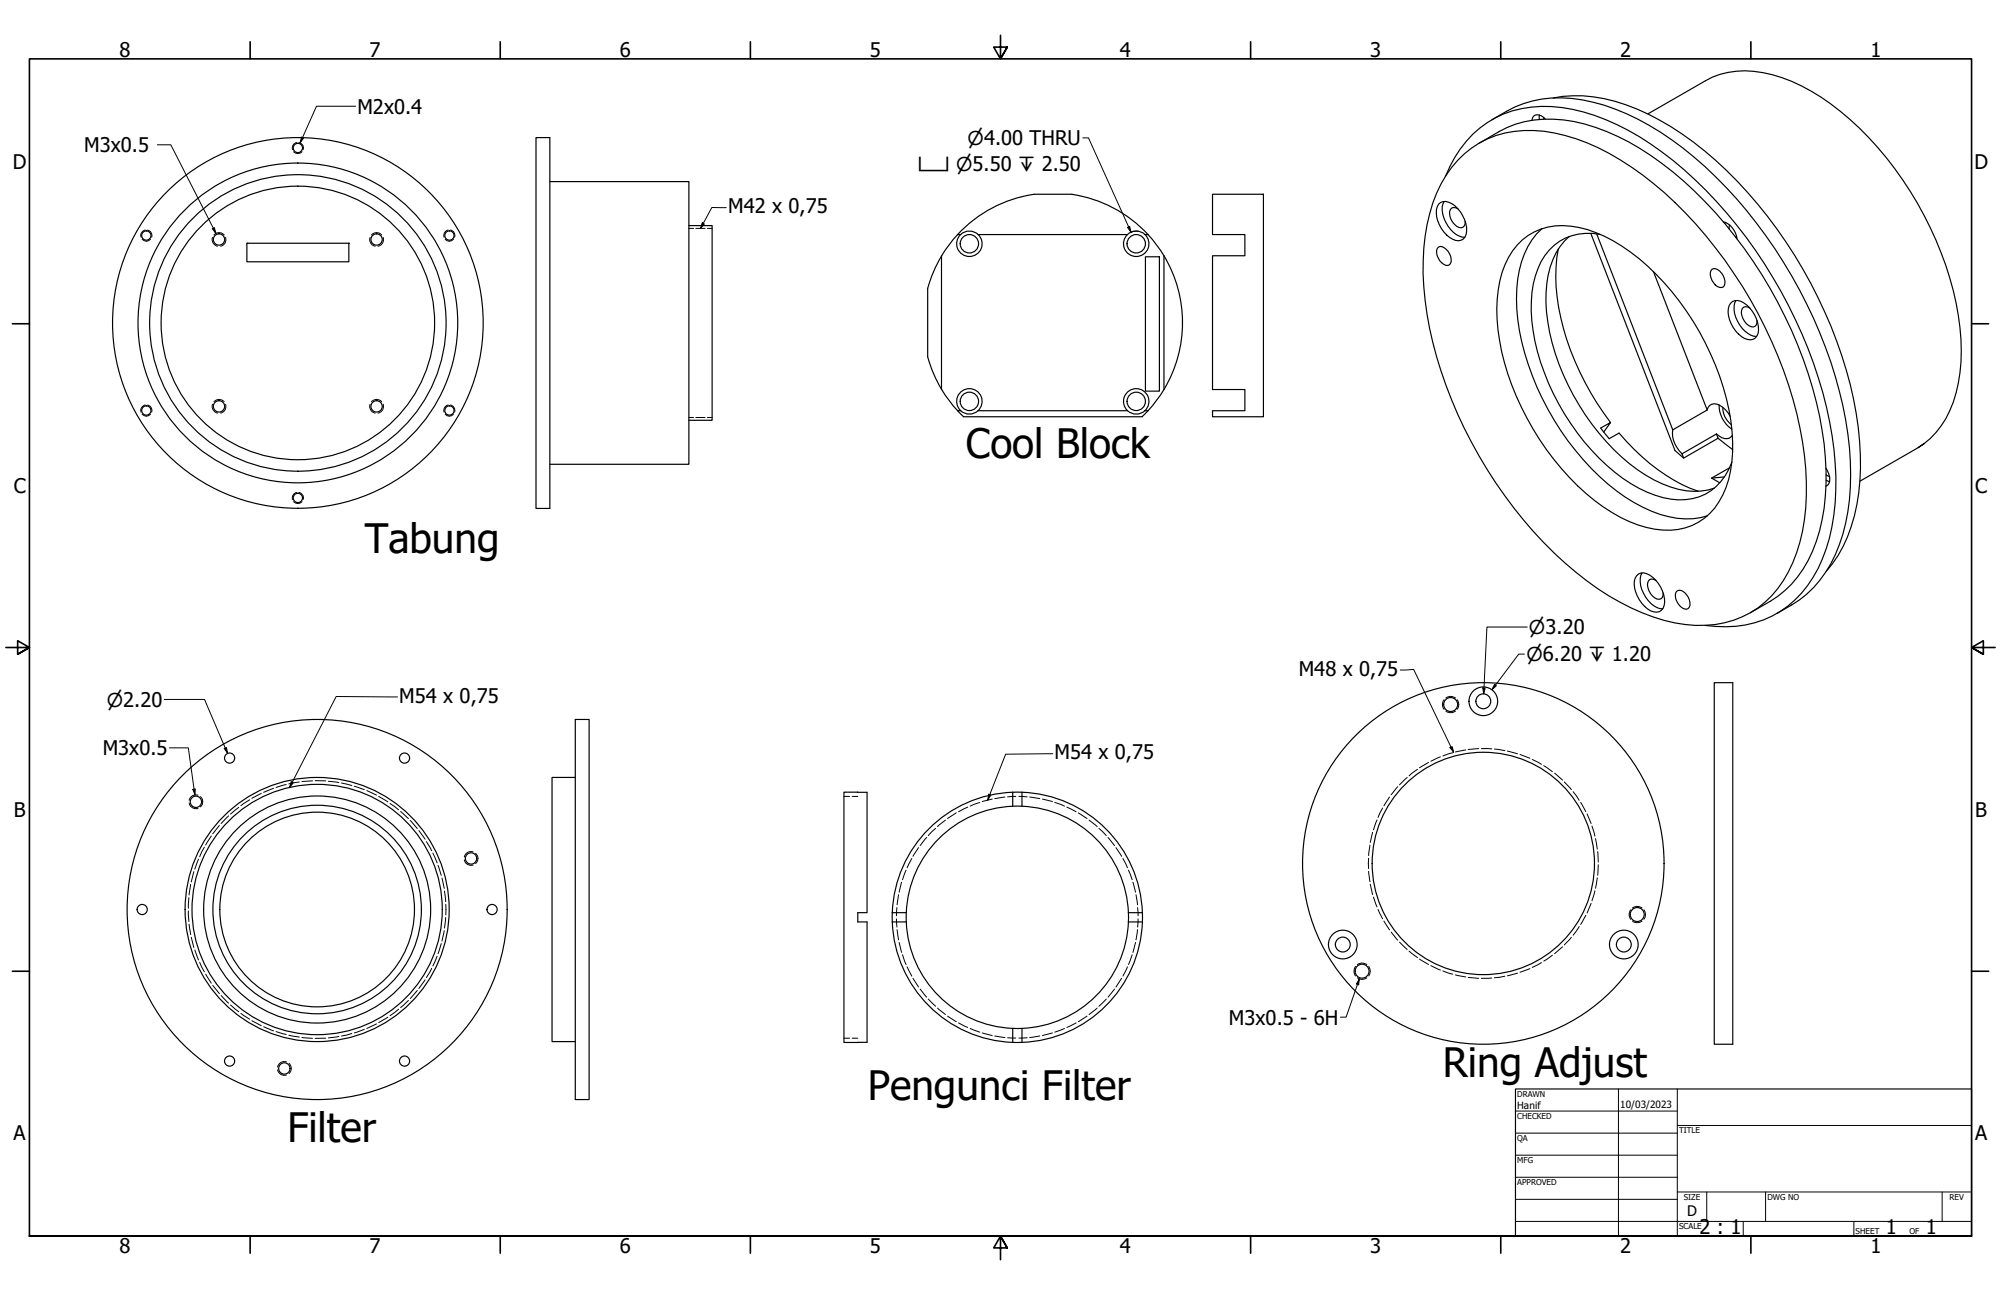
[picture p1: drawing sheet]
<svg xmlns="http://www.w3.org/2000/svg" width="864mm" height="559mm" viewBox="0 0 864 559" stroke-linecap="round" stroke-linejoin="round" font-family="sans-serif">
<!-- layer: Hidden Narrow (ANSI) -->
<g fill="none" stroke="#000" stroke-width=".43">
<path d="M126.7 65.5a2.4 2.4 0 0 0 3.7 0M128.1 61.5a2.32 2.32 0 0 0-1.9 3.1M129 61.5a2.34 2.34 0 0 1 1.8 3.1M62.7 99.3a2.37 2.37 0 0 0-1.8 3.1M63.7 99.3a2.37 2.37 0 0 1 1.8 3.1M193.4 99.3a2.37 2.37 0 0 0-1.8 3.1M194.4 99.3a2.37 2.37 0 0 1 1.8 3.1M297.3 98.6h2M300.3 98.6h4M305.3 98.6h2M61.3 103.3a2.4 2.4 0 0 0 3.7 0M91.8 102.4a2.85 2.85 0 0 0 2.1 3.8"/>
<path d="M92.3 101.4a2.94 2.94 0 0 1 4.5 0M97.3 102.4a2.85 2.85 0 0 1-2.1 3.8M106.6 105h.1M150.5 105h.1M159.8 102.4a2.85 2.85 0 0 0 2.1 3.8M160.3 101.4a2.87 2.87 0 0 1 4.4 0M165.4 102.4a2.84 2.84 0 0 1-2.3 3.8M192.2 103.3a2.33 2.33 0 0 0 3.5 0M61.3 178.8a2.4 2.4 0 0 0 3.7 0M62.7 174.8a2.37 2.37 0 0 0-1.8 3.1M63.7 174.8a2.37 2.37 0 0 1 1.8 3.1M91.8 174.4a2.85 2.85 0 0 0 2.1 3.8"/>
<path d="M92.3 173.4a2.94 2.94 0 0 1 4.5 0M97.3 174.4a2.85 2.85 0 0 1-2.1 3.8M159.8 174.4a2.85 2.85 0 0 0 2.1 3.8M160.3 173.4a2.87 2.87 0 0 1 4.4 0M165.4 174.4a2.84 2.84 0 0 1-2.3 3.8M192.2 178.8a2.33 2.33 0 0 0 3.5 0M193.4 174.8a2.37 2.37 0 0 0-1.8 3.1M194.4 174.8a2.37 2.37 0 0 1 1.8 3.1M297.3 180.1h2M300.3 180.1h4M305.3 180.1h2M126.7 216.5a2.4 2.4 0 0 0 3.7 0"/>
<path d="M128.1 212.5a2.32 2.32 0 0 0-1.9 3.1M129 212.5a2.34 2.34 0 0 1 1.8 3.1M623.3 301.9a3.2 3.2 0 0 0 0 4.2M624 306.8a3.5 3.5 0 0 0 4.1 .1M624 301.2a3.4 3.4 0 0 1 4.1 0M628.9 301.9a3.4 3.4 0 0 1 0 4.2M123.5 338.5l-4.4 1.3M129.2 337.4l-4.5 .9M134.9 336.9l-4.6 .3M136 336.9l4.6 .1M141.7 337.1l4.5 .6M147.4 337.9l4.4 1.1"/>
<path d="M152.9 339.3l4.3 1.4M603.2 339.5l-2.8 3.5M607.3 335.5l-3.3 3.1M611.8 332l-3.7 2.8M616.5 329l-3.9 2.3M621.7 326.6l-4.2 1.9M627 324.8l-4.3 1.4M632.6 323.6l-4.5 .9M638.2 323l-4.5 .4M639.3 323l4.5 .2M645 323.2l4.5 .7M650.6 324.1l4.3 1.1"/>
<path d="M656 325.6l4.3 1.6M661.3 327.7l4 2.1M666.2 330.4l3.8 2.6M670.9 333.6l3.5 3M675.1 337.4l3.1 3.3M81.7 346.6a2.94 2.94 0 0 0 3.8 2.2M85.5 343.2a2.84 2.84 0 0 0-3.8 2.2M86.5 343.8a2.87 2.87 0 0 1 0 4.4M94.7 356.2l-2.9 3.6M98.7 352l-3.3 3.3M103.1 348.4l-3.6 2.9M107.8 345.1l-3.9 2.6"/>
<path d="M112.8 342.3l-4.1 2.2M118 340.2l-4.2 1.7M158.3 341.2l4.2 1.9M163.4 343.7l4 2.3M168.3 346.7l3.7 2.7M172.9 350.1l3.4 3.2M177 354.1l3.1 3.4M180.8 358.4l2.7 3.7M364.2 343.7h2.4M367.8 343.7h2.4M403.8 357.4l-3.2 3.2M408.1 353.9l-3.5 2.8"/>
<path d="M412.7 350.8l-3.8 2.4M417.6 348.3l-3.9 2M422.8 346.3l-4.1 1.6M428.2 344.8l-4.3 1.1M433.7 343.9l-4.4 .7M438.4 343.7l-3.6 .2M439.7 343.7l3.6 .2M444.4 343.9l4.4 .7M449.9 344.8l4.3 1.1M455.2 346.3l4.2 1.6M460.4 348.3l4 2M465.4 350.8l3.7 2.4"/>
<path d="M470 353.9l3.5 2.8M474.3 357.4l3.2 3.2M592.4 359.2l-1 4.3M594.3 353.8l-1.5 4.3M596.7 348.7l-2 4M599.7 343.9l-2.4 3.8M678.9 341.6l2.6 3.7M682.2 346.3l2.2 3.9M685 351.2l1.7 4.1M687.1 356.4l1.2 4.4M83.7 376.1l-1.2 4.5M85.7 370.7l-1.6 4.3"/>
<path d="M88.2 365.6l-2 4.1M91.2 360.7l-2.4 3.9M184 363.2l2.3 3.9M186.8 368.1l1.9 4.3M189 373.4l1.4 4.4M190.8 378.8l.9 4.5M200.4 371a2.94 2.94 0 0 0 3.8 2.3M204.2 367.6a2.84 2.84 0 0 0-3.8 2.2M205.2 368.2a2.76 2.76 0 0 1 0 4.4M391 375.5l-1.5 4.1M393.5 370.5l-2 4M396.4 365.8l-2.4 3.7"/>
<path d="M399.9 361.4l-2.8 3.5M478.2 361.4l2.8 3.5M481.6 365.8l2.5 3.7M484.6 370.5l2 4M487 375.5l1.6 4.1M590.7 376l.5 4.5M590.7 370.3v4.5M591.2 364.7l-.5 4.5M688.6 361.9l.8 4.5M689.4 378.8l-.8 4.5M689.5 367.5l.3 4.5M689.8 373.1l-.3 4.6"/>
<path d="M81.3 393.1l.2 4.5M81.5 387.3l-.2 4.6M81.6 398.8l.7 4.5M82.3 381.6l-.7 4.6M191.8 384.5l.5 4.6M192.3 395.9l-.5 4.5M192.4 390.2v4.6M386.9 396.5l.2 3.5M387.1 391.6l-.2 3.6M387.8 386.1l-.6 4.4M389.1 380.7l-1.1 4.3M488.9 380.7l1.2 4.3"/>
<path d="M490.3 386.1l.6 4.4M491 391.6l.2 3.6M491.2 396.5l-.2 3.5M591.4 381.6l1 4.4M592.8 387.1l1.5 4.3M594.7 392.4l2 4.1M597.3 397.4l2.4 3.9M681.5 399.9l-2.6 3.6M684.4 395l-2.2 3.9M686.7 389.8l-1.7 4.2M688.3 384.4l-1.2 4.3M703.8 392.6a3.5 3.5 0 0 0 0 4.1"/>
<path d="M704.5 397.4a3.5 3.5 0 0 0 4.2 .1M704.5 391.8a3.4 3.4 0 0 1 4.2 0M709.5 392.6a3.4 3.4 0 0 1 0 4.1M82.5 404.4l1.2 4.4M84.1 409.9l1.6 4.3M86.2 415.2l2 4.2M186.3 417.8l-2.3 4M188.7 412.6l-1.9 4.2M190.4 407.2l-1.4 4.3M191.7 401.6l-.9 4.5M387.2 401.1l.6 4.5M388 406.7l1.1 4.3"/>
<path d="M389.5 412l1.5 4.2M391.5 417.2l2 4M486.6 417.2l-2 4M488.6 412l-1.6 4.2M490.1 406.7l-1.2 4.3M490.9 401.1l-.6 4.5M585 417a3.5 3.5 0 0 0 0 4.1M585.8 416.2a3.4 3.4 0 0 1 4.1 0M590.7 417a3.7 3.7 0 0 1 0 4.1M600.4 402.2l2.8 3.5M604 406.5l3.3 3.2M608.1 410.4l3.7 2.8"/>
<path d="M612.6 413.8l3.9 2.4M617.5 416.7l4.2 1.9M622.7 419l4.3 1.4M654.9 419.9l-4.3 1.2M660.3 418l-4.3 1.5M665.3 415.4l-4 2M670 412.2l-3.8 2.5M674.4 408.6l-3.5 2.9M678.2 404.4l-3.1 3.3M88.8 420.4l2.4 3.8M91.8 425.2l2.9 3.6M95.4 429.6l3.3 3.3"/>
<path d="M99.5 433.6l3.6 3M103.9 437.3l3.9 2.5M167.4 438.9l-4 2.4M172 435.5l-3.7 2.8M176.3 431.7l-3.4 3.1M180.1 427.4l-3.1 3.4M183.5 422.8l-2.7 3.7M394 422.1l2.4 3.8M397.1 426.8l2.8 3.5M400.6 431.1l3.2 3.1M404.6 435l3.5 2.8M408.9 438.5l3.8 2.3"/>
<path d="M469.1 438.5l-3.7 2.3M473.5 435l-3.5 2.8M477.5 431.1l-3.2 3.1M481 426.8l-2.8 3.5M484.1 422.1l-2.5 3.8M585.8 421.9a3.5 3.5 0 0 0 4.1 .1M628.1 420.7l4.5 .9M633.7 421.8l4.5 .3M643.8 422l-4.5 .1M649.5 421.3l-4.5 .6M108.7 440.4l4.1 2.2M113.8 443l4.2 1.8"/>
<path d="M119.1 445.1l4.4 1.3M123.6 458.2a2.84 2.84 0 0 0-3.8 2.2M124.7 446.7l4.5 .8M124.7 458.9a2.87 2.87 0 0 1 0 4.3M130.3 447.7l4.6 .4M140.6 448l-4.6 .1M146.2 447.2l-4.5 .7M151.8 446l-4.4 1M157.2 444.2l-4.3 1.5M162.5 441.8l-4.2 2M364.2 448h2.4M367.8 448h2.4"/>
<path d="M413.7 441.4l3.9 2M418.7 443.8l4.1 1.6M423.9 445.7l4.3 1.1M429.3 447l4.4 .7M434.8 447.8l3.6 .1M443.3 447.8l-3.6 .1M448.8 447l-4.4 .7M454.2 445.7l-4.3 1.1M459.4 443.8l-4.2 1.6M464.4 441.4l-4 2M119.8 461.6a2.94 2.94 0 0 0 3.8 2.3"/>
</g>
<!-- layer: Visible (ANSI) -->
<g fill="none" stroke="#000" stroke-width=".51">
<path d="M231.3 59.4h6v160h-6zM643.9 51.7a49.6 49.6 0 0 1 30.1-9.5 79.6 79.6 0 0 1 37.8 11.9 171.9 171.9 0 0 1 54.2 53.2 193.1 193.1 0 0 1 32.2 85.9 93.4 93.4 0 0 1-6.1 46.1 47.5 47.5 0 0 1-18.9 21.7l-6.3 3.7M664.4 49.7l-.1 1.9M666.4 50.9l-.2 .5M666.9 51.4a3.6 3.6 0 0 0-5.1-1.2l-.6 1.7M670.3 42.3a61.6 61.6 0 0 1 36.2 4.8 140.7 140.7 0 0 1 52.1 41 198.3 198.3 0 0 1 42.5 90.3 104.5 104.5 0 0 1-2.2 49 53.7 53.7 0 0 1-10.7 19.1M711.2 49.1l24.8-14.2a37.6 37.6 0 0 1 29-2.6 87.9 87.9 0 0 1 37.6 23.1 150.6 150.6 0 0 1 42.6 80.7 73.6 73.6 0 0 1-3.7 41.1 35.2 35.2 0 0 1-14 16.2l2.9-1.9M237.3 78.4h60v121.9h-60M624 75.9a44.7 44.7 0 0 1 32.8-29 62.8 62.8 0 0 1 36.2 4.7 139.4 139.4 0 0 1 47.8 35.3 203.8 203.8 0 0 1 48.8 95 110.2 110.2 0 0 1-1.4 54.9 46.4 46.4 0 0 1-30.9 31.9 50.4 50.4 0 0 1-21.4 1.2M629.2 69.2a41.9 41.9 0 0 1 37.2-12.6 87.1 87.1 0 0 1 37.8 15.5 175.4 175.4 0 0 1 51.3 57.2 176.4 176.4 0 0 1 23.8 73.1 83.9 83.9 0 0 1-7.5 44.4 41.3 41.3 0 0 1-40 23.1 81 81 0 0 1-37.4-12.7 174.2 174.2 0 0 1-59.3-66.4 169 169 0 0 1-20.9-72.8 79.9 79.9 0 0 1 7.7-38.6l4.6-7.1zM638.4 61.8a53.6 53.6 0 0 1 23.5-10 64.1 64.1 0 0 1 36.3 7.1 144.9 144.9 0 0 1 50.6 43.1 188.1 188.1 0 0 1 38.5 89.6 96.8 96.8 0 0 1-3.4 42 46.5 46.5 0 0 1-20 25.9l-8.5 4.9M297.3 97.3h10v84.1h-10"/>
<path d="M446.2 83.8a56 56 0 0 0-32.9 17.4M446.2 83.8h16.3a56 56 0 0 1 33 17.4M523.3 83.8h22v96h-22v-2.6h14v-9.1h-14v-57.7h14v-9.2h-14zM620.9 88.1a4.1 4.1 0 0 1 5.7-.2 13.9 13.9 0 0 1 6.2 13.2 3.7 3.7 0 0 1-5.8 2.2 13.1 13.1 0 0 1-6.7-14.2zM623.3 86.9a9.3 9.3 0 0 0 .6 8.9 10.9 10.9 0 0 0 8.3 6.6M629.3 90.2a2.16 2.16 0 0 0-2.7-.5 2.16 2.16 0 0 0-1 2.5 6.6 6.6 0 0 0 5 6.1 2.23 2.23 0 0 0 1.7-2.8M665.4 98.7a36.8 36.8 0 0 0-10.8 26 96.4 96.4 0 0 0 11 47.2 112.5 112.5 0 0 0 35.8 42.6 51.9 51.9 0 0 0 25.9 9.4l3.3-.1 6.3-1.2M743.8 95.8a8.4 8.4 0 0 1 5.8 7.2M744.5 95.9l-.1 .6M746.4 97.1v1.8M106.6 105h44v8h-44zM406.3 110.4v57.7"/>
<path d="M413.3 101.2h1.3M413.3 101.2a56 56 0 0 0-12.9 23.2v29.7a56.3 56.3 0 0 0 15.4 25.7M422.1 101.2h64.5M486.6 101.2a5.5 5.5 0 0 0-.1 7.8 5.5 5.5 0 0 0 7.8 0 5.5 5.5 0 0 0-.2-7.8M486.6 101.2a5.5 5.5 0 0 1 7.5 0M494.2 101.2h1.3M494.3 110.8h6.1v58h-6.1zM495.5 101.2l3.3 4 3.6 5.2M502.3 110.4v57.7M502.4 110.4a56 56 0 0 1 0 57.7M620.8 106.6a4.2 4.2 0 0 1 4.9 3 4.2 4.2 0 0 1-.2 4.7 4.1 4.1 0 0 1-4.8-3 4 4 0 0 1 .1-4.7zM654.8 105.7a26.5 26.5 0 0 1 26.7-7.5 68 68 0 0 1 33.2 20.1 116.8 116.8 0 0 1 32.8 67.9 49 49 0 0 1-5.6 30.3 25.8 25.8 0 0 1-27.8 11.8 61.7 61.7 0 0 1-29.6-15.4 117.7 117.7 0 0 1-38-70.7 53.2 53.2 0 0 1 4.6-31.1z"/>
<path d="M672.5 107.4a82.6 82.6 0 0 0 5.3 43.7 126 126 0 0 0 17.3 31.2M677.2 102a32.9 32.9 0 0 0-9.9 24.3 88.6 88.6 0 0 0 14.2 48.5 87.5 87.5 0 0 0 32.4 32.3 35.2 35.2 0 0 0 23.2 4.4l2.8-.9M686.6 100.7l36.3 93.7 3.7 3.3 14.9-8.6M689.1 100.9l32.8 84.6M690.6 101.2a23.3 23.3 0 0 0-28 17.9 61.2 61.2 0 0 0 .9 32.5 103 103 0 0 0 36.9 54.8 42.9 42.9 0 0 0 27.2 9.2 22.7 22.7 0 0 0 19.9-16.1M713.6 117.2l23.2 59.7M738.9 116.1a4.1 4.1 0 0 1 4.9 3 4.1 4.1 0 0 1-.2 4.8 4.1 4.1 0 0 1-4.8-3 4.1 4.1 0 0 1 .1-4.8zM749.1 102.3l.5 .1M746.9 130.9a3.9 3.9 0 0 1 5.6-.3 13.9 13.9 0 0 1 6.3 13.2 3.8 3.8 0 0 1-5.9 2.3 13.9 13.9 0 0 1-7-12.9zM749.2 129.7a11.3 11.3 0 0 0 2.6 11.9 9.1 9.1 0 0 0 6.3 3.6M755.3 133a2.19 2.19 0 0 0-2.7-.5 2.19 2.19 0 0 0-1.1 2.5 6.8 6.8 0 0 0 5.1 6.1 2.23 2.23 0 0 0 1.7-2.8M413.3 177.2h1.3"/>
<path d="M415.8 179.8h77.2M422.1 177.2h64.5M494.2 177.2h1.3M502.3 168.1a56 56 0 0 1-9.4 11.7M736.8 176.9a3.4 3.4 0 0 1 5.4-2 11.5 11.5 0 0 1 4.5 4.7M736.8 176.9l-14.9 8.6M741.9 174.8a12.5 12.5 0 0 0 5.6 10.4M743.5 175.8a9.2 9.2 0 0 0 3.7 7.5M692.1 186.4l3-4.1-4.3 2.4 3.7 4.6 4.3-2.4a80.9 80.9 0 0 0 34.1 25.1M721.9 185.5a11.7 11.7 0 0 0 4 10.3M725.9 195.8l.7 1.9M740.8 187.3a4.7 4.7 0 0 0 6.2 1.3l.6-.8"/>
<path d="M740.8 187.3l.7 1.8M740.8 187.3l-14.9 8.5M741.5 189.1l6.3 4.9M827.5 193.4l-24.8 14.2M744.2 205.8l-5.5 .5M746.4 201.9l-7.7 4.4 3.6 2M788 202a6.2 6.2 0 0 1 .7 7.4l-.7 .4M788.1 204.9l1.5 .7M788.1 207.1l1.5 .8M706.4 248.4a3.9 3.9 0 0 1 5.6-.2 13.7 13.7 0 0 1 6.2 13.2 3.7 3.7 0 0 1-5.8 2.2 14.3 14.3 0 0 1-7-12.9zM708.7 247.2a11.3 11.3 0 0 0 2.6 11.9 8.8 8.8 0 0 0 6.3 3.6M714.7 250.5a2.16 2.16 0 0 0-2.7-.4 2.16 2.16 0 0 0-1 2.4 7.4 7.4 0 0 0 4.1 6 2.08 2.08 0 0 0 2.2-.5 2.08 2.08 0 0 0 .5-2.2"/>
<path d="M723.9 255a4.1 4.1 0 0 1 4.8 2.9 4.3 4.3 0 0 1-.2 4.7 4.1 4.1 0 0 1-4.7-2.9 4 4 0 0 1 .1-4.7zM739.8 294.6h8v156h-8zM248.3 310.5h6v164h-6zM248.3 335.5h-10v114h10M364.2 341.8l10 .1v51.9h-4v4h4v52h-10zM437.1 341.9v6M437.1 347.9h4M437.1 347.9a48 48 0 0 0-46 45.9M441.1 341.9v6M441.1 347.9a48 48 0 0 1 45.9 47.9 48 48 0 0 1-45.9 48M385.1 393.8h6M385.1 397.8h6"/>
<path d="M385.1 397.8a54 54 0 0 0 52 52M385.1 393.8a54 54 0 0 1 54.6-52 54 54 0 0 1 53.4 53.4 54 54 0 0 1-52 54.6M385.1 393.8v4M391.1 393.8v4M391.1 397.8a48 48 0 0 0 46 46M487 393.8h6M487 397.8h6M437.1 449.8h4M437.1 443.8v6M437.1 443.8h4M441.1 443.8v6"/>
<circle cx="128.6" cy="63.8" r="2"/>
<circle cx="63.2" cy="101.6" r="2"/>
<circle cx="94.5" cy="103.3" r="2.44"/>
<circle cx="162.5" cy="103.3" r="2.44"/>
<circle cx="194" cy="101.6" r="2"/>
<circle cx="418.4" cy="105.2" r="5.5"/>
<circle cx="418.4" cy="105.2" r="4"/>
<circle cx="490.4" cy="105.2" r="4"/>
<circle cx="128.6" cy="139.4" r="69"/>
<circle cx="128.6" cy="139.4" r="59"/>
<circle cx="128.6" cy="139.3" r="80"/>
<circle cx="128.6" cy="139.3" r="64"/>
<circle cx="63.2" cy="177.1" r="2"/>
<circle cx="94.5" cy="175.4" r="2.44"/>
<circle cx="162.5" cy="175.4" r="2.44"/>
<circle cx="194" cy="177.1" r="2"/>
<circle cx="418.4" cy="173.2" r="5.5"/>
<circle cx="418.4" cy="173.2" r="4"/>
<circle cx="490.4" cy="173.2" r="5.5"/>
<circle cx="490.4" cy="173.2" r="4"/>
<circle cx="128.6" cy="214.9" r="2"/>
<circle cx="626.1" cy="304" r="3"/>
<circle cx="640.2" cy="302.6" r="3.2"/>
<circle cx="640.2" cy="302.6" r="6.2"/>
<circle cx="99.1" cy="327.1" r="2.19"/>
<circle cx="174.6" cy="327.1" r="2.19"/>
<circle cx="84.6" cy="346" r="2.44"/>
<circle cx="203.3" cy="370.4" r="2.44"/>
<circle cx="640.2" cy="372.6" r="78"/>
<circle cx="640.2" cy="372.6" r="48"/>
<circle cx="61.4" cy="392.5" r="2.19"/>
<circle cx="136.9" cy="392.5" r="82"/>
<circle cx="136.9" cy="392.5" r="54"/>
<circle cx="136.9" cy="392.5" r="45"/>
<circle cx="136.9" cy="392.5" r="42"/>
<circle cx="136.9" cy="392.5" r="49"/>
<circle cx="136.9" cy="392.5" r="57"/>
<circle cx="212.4" cy="392.5" r="2.19"/>
<circle cx="706.6" cy="394.6" r="3"/>
<circle cx="579.5" cy="407.6" r="3.2"/>
<circle cx="579.5" cy="407.6" r="6.2"/>
<circle cx="587.9" cy="419.1" r="3"/>
<circle cx="700.8" cy="407.6" r="3.2"/>
<circle cx="700.8" cy="407.6" r="6.2"/>
<circle cx="99.1" cy="457.9" r="2.19"/>
<circle cx="174.6" cy="457.9" r="2.19"/>
<circle cx="122.7" cy="461" r="2.44"/>
</g>
<!-- layer: Border (ANSI) -->
<g fill="none" stroke="#000" stroke-width=".7">
<path d="M107.9 18v7.4M215.9 18v7.4M323.8 18v7.4M431.8 15.2v10.2l-2.9-5.1h5.8l-2.9 5.1 2.9-5.1M539.8 18v7.4M647.7 18v7.4M755.6 18v7.4M5.3 139.7h7.4M850.9 139.7h7.4M2.5 279.4h10.2l-5.1-2.9v5.8l5.1-2.9-5.1 2.9M861.1 279.4h-10.2l5.1-2.9v5.8l-5.1-2.9 5.1 2.9M5.3 419.1h7.4"/>
<path d="M850.9 419.1h7.4M12.7 533.4v-508h838.2v508h-838.2h838.2M107.9 533.4v7.4M215.9 533.4v7.4M323.8 533.4v7.4M434.7 538.5l-2.9-5.1 2.9 5.1h-5.8l2.9-5.1v10.2M539.8 533.4v7.4M647.7 533.4v7.4M755.6 533.4v7.4"/>
</g>
<!-- layer: Title (ANSI) -->
<g fill="none" stroke="#000" stroke-width=".43">
<path d="M654 479.4h69.9M698.5 469.9v63.5M723.9 469.9v63.5M654 488.9h69.9M654 498.5h69.9M723.9 485.6h127M654 508h69.9M654 517.5h69.9M723.9 514.3h127M736.6 514.3v12.7M762 514.3v12.7M838.2 514.3v12.7"/>
<path d="M654 527h196.9M752.3 527v6.4M800.1 527v6.4"/>
</g>
<path d="M654 469.9h196.9v63.5h-196.9z" fill="none" stroke="#000" stroke-width=".51"/>
<!-- layer: Symbol (ANSI) -->
<g fill="none" stroke="#000" stroke-width=".43">
<path d="M130.1 59.2l.9 .4-1.5 2.1zM153.5 45.8h-16.9l-7.1 15.9M467.3 59.5h2.5l18.3 40.7M67.9 62.5h5.8l19.5 38.2M91.6 98.7l.9-.5 .7 2.5zM303.1 96.1l.9 .5-1.7 2zM313.4 89.6l-6.2-.1-4.9 9.1M486.6 98.1l1-.4 .5 2.5zM491.2 99.8h-1.7l-1.6 .5M659.1 270.6h-17.4l-1.4 28.8M604.3 289.1l5.8-.2 17.3 35.7M640 296.9h1l-.7 2.5z"/>
<path d="M645 295.3l.8 .6-1.9 1.7zM657.9 282.3h-2.5l-11.5 15.3M70.9 301.8h17.4l9.9 23.3M171.6 300.7l-26.5-.2-20.1 39.3M73.1 322.7h8.2l2.8 20.3M96.8 323l.9-.4 .5 2.5zM125.7 337.4l.9 .4-1.6 2zM454.3 325.2l-20.3 .2-7.7 19.8M625.8 322.6l.9-.4 .7 2.4zM83.2 340.6l1.1-.2-.2 2.6zM426.7 342.7l.9 .4-1.3 2.1zM586.7 422.4l-.3 2.5-1-.3z"/>
<path d="M586.7 422.4l-5.7 16.5h-2.5"/>
</g>
<g fill="#000">
<path d="M130.1 59.2l.9 .4-1.5 2.1z" fill-rule="evenodd"/>
<path d="M91.6 98.7l.9-.5 .7 2.5z" fill-rule="evenodd"/>
<path d="M303.1 96.1l.9 .5-1.7 2z" fill-rule="evenodd"/>
<path d="M486.6 98.1l1-.4 .5 2.5z" fill-rule="evenodd"/>
<path d="M640 296.9h1l-.7 2.5z" fill-rule="evenodd"/>
<path d="M645 295.3l.8 .6-1.9 1.7z" fill-rule="evenodd"/>
<path d="M96.8 323l.9-.4 .5 2.5z" fill-rule="evenodd"/>
<path d="M125.7 337.4l.9 .4-1.6 2z" fill-rule="evenodd"/>
<path d="M625.8 322.6l.9-.4 .7 2.4z" fill-rule="evenodd"/>
<path d="M83.2 340.6l1.1-.2-.2 2.6z" fill-rule="evenodd"/>
<path d="M426.7 342.7l.9 .4-1.3 2.1z" fill-rule="evenodd"/>
<path d="M586.7 422.4l-.3 2.5-1-.3z" fill-rule="evenodd"/>
</g>
<g font-size="17.5">
<text x="416.9" y="197.7">Cool Block</text>
<text x="157.4" y="238.8">Tabung</text>
<text x="622.7" y="464.9">Ring Adjust</text>
<text x="374.5" y="474.9">Pengunci Filter</text>
<text x="124" y="492.6">Filter</text>
</g>
<g font-size="8.7">
<text x="51.6" y="24.4">8</text>
<text x="159.5" y="24.4">7</text>
<text x="267.5" y="24.4">6</text>
<text x="375.4" y="24.4">5</text>
<text x="483.4" y="24.4">4</text>
<text x="591.3" y="24.4">3</text>
<text x="699.3" y="24.4">2</text>
<text x="807.2" y="24.4">1</text>
<text x="154.2" y="49">M2x0.4</text>
<text x="36.3" y="65.7">M3x0.5</text>
<text x="5.5" y="73">D</text>
<text x="852.1" y="73">D</text>
<text x="314.3" y="92.1">M42 x 0,75</text>
<text x="5.9" y="212.7">C</text>
<text x="852.5" y="212.7">C</text>
<text x="560.5" y="291.6">M48 x 0,75</text>
<text x="172.3" y="303.2">M54 x 0,75</text>
<text x="44.3" y="325.9">M3x0.5</text>
<text x="455.1" y="327.7">M54 x 0,75</text>
<text x="5.9" y="352.4">B</text>
<text x="852.5" y="352.4">B</text>
<text x="530.4" y="442.1">M3x0.5 - 6H</text>
<text x="5.8" y="492.1">A</text>
<text x="852.4" y="492.1">A</text>
<text x="733.5" y="532.6">2 : 1</text>
<text x="813.9" y="532.6">1</text>
<text x="831.1" y="532.6">1</text>
<text x="51.6" y="540.8">8</text>
<text x="159.5" y="540.8">7</text>
<text x="267.5" y="540.8">6</text>
<text x="375.4" y="540.8">5</text>
<text x="483.4" y="540.8">4</text>
<text x="591.3" y="540.8">3</text>
<text x="699.3" y="540.8">2</text>
<text x="807.2" y="540.8">1</text>
</g>
<g font-size="8.3">
<text x="417.6" y="62.7">⌀4.00 THRU</text>
<text x="396.1" y="73.8">⌴ ⌀5.50 ↧ 2.50</text>
<text x="659.9" y="273.7">⌀3.20</text>
<text x="658.7" y="285.4">⌀6.20 ↧ 1.20</text>
<text x="46" y="305">⌀2.20</text>
</g>
<text font-size="6.3" x="728.1" y="524.9">D</text>
<g font-size="4.3">
<text x="654.8" y="478.6">Hanif</text>
<text x="699.3" y="478">10/03/2023</text>
</g>
<g font-size="3.5">
<text x="654.8" y="473.2">DRAWN</text>
<text x="654.8" y="482.8">CHECKED</text>
<text x="724.7" y="488.9">TITLE</text>
<text x="654.8" y="492.3">QA</text>
<text x="654.8" y="501.8">MFG</text>
<text x="654.8" y="511.4">APPROVED</text>
<text x="726.7" y="517.7">SIZE</text>
<text x="762.8" y="517.7">DWG NO</text>
<text x="841.4" y="517.7">REV</text>
<text x="724.7" y="530.4">SCALE</text>
<text x="800.9" y="532.6">SHEET</text>
<text x="824.1" y="532.6">OF</text>
</g>
</svg>
